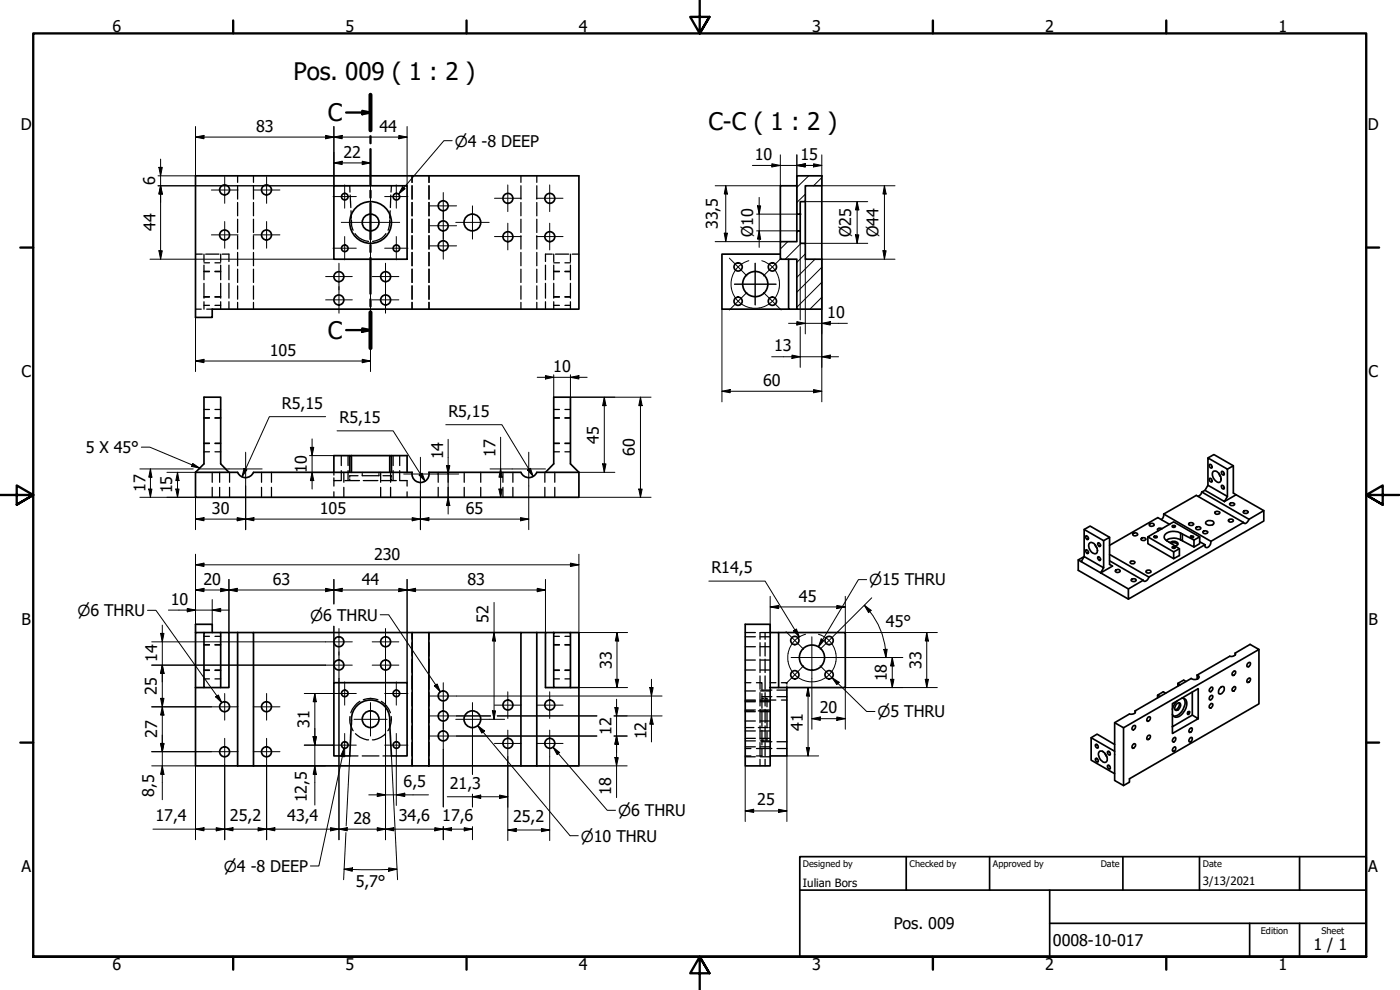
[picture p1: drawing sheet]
<svg xmlns="http://www.w3.org/2000/svg" width="420mm" height="297mm" viewBox="0 0 420 297" stroke-linecap="round" stroke-linejoin="round" font-family="sans-serif">
<!-- layer: Hatch (ISO) -->
<path d="M241.7 58.3l-2.6 2.5M242.7 52.8l-3.6 3.4M246.6 53.3l-2.4 2.4M236.4 72.5l-2.2 2.2M239.6 69.3l-.5 .4M240.2 64.2h.1M240.4 73l-4.8 4.8M241.7 76.2l-2.6 2.5M244.6 77.8l-5.5 5.4M246.6 89.2l-3.5 3.6M246.6 84.7l-7.5 7.5M246.6 80.2l-7.5 7.5" fill="none" stroke="#000" stroke-width=".3"/>
<!-- layer: Hidden (ISO) -->
<g fill="none" stroke="#000" stroke-width=".38">
<path d="M71.3 52.8v1.9M71.3 55.7v4M76.1 52.8v1.9M76.1 55.7v4M105 55.7v1.9M105.1 58.5l.2 3.8M117.3 58.5l-.1 3.8M117.5 55.7l-.2 1.9M123.6 52.8v1.9M123.6 55.7v4M123.7 52.8v1.9M123.7 55.7v4"/>
<path d="M128.7 52.8v1.9M128.7 55.7v4M156.3 52.8v1.9M156.3 55.7v4M161.1 52.8v1.9M161.1 55.7v4M58.7 76.2h2M61.2 76.2v2.3M61.2 79.6v4.3M61.2 78.9h1.7M61.7 76.2h4M64.5 78.9h1.7"/>
<path d="M66.2 76.2v2.3M66.2 79.6v4.3M66.7 76.2h2v2.3M68.7 79.6v4.3M71.3 60.8v4M71.3 65.8v4M71.3 70.7v4M71.3 75.7v4M76.1 60.8v4M76.1 65.8v4M76.1 70.7v4M76.1 75.7v4"/>
<path d="M105.3 63.2l.1 2.3M105.5 66.6v1.2l.5 1.3M105.5 66v.5M106.6 70.1a5.4 5.4 0 0 0 4 2.3M115.8 70.1a5.1 5.1 0 0 1-4 2.3M117 66.6l-.5 2.5M117 66v.5M117.1 63.2l-.1 2.3M123.6 60.8v4M123.6 65.8v4M123.6 70.7v4M123.6 75.7v4"/>
<path d="M123.7 60.8v4M123.7 65.8v4M123.7 70.7v4M123.7 75.7v4M128.7 60.8v4M128.7 65.8v4M128.7 70.7v4M128.7 75.7v4M156.3 60.8v4M156.3 65.8v4M156.3 70.7v4M156.3 75.7v4"/>
<path d="M161.1 60.8v4M161.1 65.8v4M161.1 70.7v4M161.1 75.7v4M163.7 79.6v4.3M165.7 76.2h-2v2.3M166.2 76.2v2.3M166.2 79.6v4.3M166.2 78.9h1.7M166.7 76.2h4M169.5 78.9h1.7M171.2 76.2v2.3"/>
<path d="M171.2 79.6v4.3M171.7 76.2h2M58.7 92.8h1.7M61.2 85v4.5M61.2 90.5v2.3M61.2 89.1h1.7M61.2 91.6h1.7M61.2 81.5h1.7M61.2 89h1.7M61.2 81.4h1.7M62 92.8h1.7M64.5 89.1h1.7"/>
<path d="M64.5 91.6h1.7M64.5 81.5h1.7M64.5 89h1.7M64.5 81.4h1.7M66.2 85v4.5M66.2 90.5v2.3M68.7 85v4.5M68.7 90.5v2.3M71.3 80.8v4M71.3 85.8v4M71.3 90.7v2.1M76.1 80.8v4"/>
<path d="M76.1 85.8v4M76.1 90.7v2.1M123.6 80.8v4M123.6 85.8v4M123.6 90.7v2.1M123.7 80.8v4M123.7 85.8v4M123.7 90.7v2.1M128.7 80.8v4M128.7 85.8v4M128.7 90.7v2.1M156.3 80.8v4"/>
<path d="M156.3 85.8v4M156.3 90.7v2.1M161.1 80.8v4M161.1 85.8v4M161.1 90.7v2.1M163.7 85v4.5M163.7 90.5v2.3M166.2 85v4.5M166.2 90.5v2.3M166.2 89.1h1.7M166.2 91.6h1.7M166.2 81.5h1.7"/>
<path d="M166.2 89h1.7M166.2 81.4h1.7M169.5 89.1h1.7M169.5 91.6h1.7M169.5 81.5h1.7M169.5 89h1.7M169.5 81.4h1.7M171.2 85v4.5M171.2 90.5v2.3M61.2 122.9h1.7M61.2 125.3h1.7M61.2 125.5h1.7"/>
<path d="M61.2 133h1.7M61.2 133.1h1.7M61.2 135.6h1.7M64.5 122.9h1.7M64.5 125.3h1.7M64.5 125.5h1.7M64.5 133h1.7M64.5 133.1h1.7M64.5 135.6h1.7M102.4 136.7v3M104.5 136.7v3M118 136.7v3"/>
<path d="M120 136.7v3M166.2 122.9h1.7M166.2 125.3h1.7M166.2 125.5h1.7M166.2 133h1.7M166.2 133.1h1.7M166.2 135.6h1.7M169.5 122.9h1.7M169.5 125.3h1.7M169.5 125.5h1.7M169.5 133h1.7M169.5 133.1h1.7"/>
<path d="M169.5 135.6h1.7M63.7 141.7v3M63.7 146.2v3M65.9 141.7v3M65.9 146.2v3M68.9 141.7v3M68.9 146.2v3M78.5 141.7v3M78.5 146.2v3M81.5 141.7v3M81.5 146.2v3M100.2 141.7v.8"/>
<path d="M100.2 143.4v.8M100.2 147.6v1.6M102.4 141.2v3h-2.2v1.6M103.2 141.7v3M103.2 146.2v3M103.5 144.2h4.4M104.5 141.2v3M105 143.7v.5M107.4 142.7h-2.4v.5M108.7 142.4v.3h5v-.3M108.7 141.7v.3M109 144.2h4.4"/>
<path d="M113.7 141.7v.3M114.2 141.7v3M114.2 146.2v3M114.5 144.2h4.4M114.9 142.7h2.6v.5M117.2 141.7v3M117.2 146.2v3M117.5 143.7v.5M118 141.2v3M120 141.2v3M120 144.2h2.2v1.6M122.2 147.6v1.6"/>
<path d="M131.5 141.7v3M131.5 146.2v3M134.5 141.7v3M134.5 146.2v3M139.3 141.7v3M139.3 146.2v3M144.3 141.7v3M144.3 146.2v3M150.9 141.7v3M150.9 146.2v3M153.9 141.7v3M153.9 146.2v3"/>
<path d="M163.5 141.7v3M163.5 146.2v3M166.5 141.7v3M166.5 146.2v3M61.2 190.9h1.7M61.2 193.4h1.7M61.2 193.5h1.7M64.5 190.9h1.7M64.5 193.4h1.7M64.5 193.5h1.7M123.6 189.8v2M123.6 192.8v4"/>
<path d="M123.6 197.8v4M128.8 189.8v2M128.8 192.8v4M128.8 197.8v4M166.2 190.9h1.7M166.2 193.4h1.7M166.2 193.5h1.7M169.5 190.9h1.7M169.5 193.4h1.7M169.5 193.5h1.7M223.6 189.8h3.1M223.6 194h3.1"/>
<path d="M223.6 191.1h3.1M223.6 198h3.1M228.1 189.8v2M228.1 192.8v4M228.1 197.8v4M228.2 189.8h2.9M228.2 194h2.9M228.2 191.1h2.9M228.2 198h2.9M229.6 189.8v2M229.6 192.8v4M229.6 197.8v4"/>
<path d="M61.2 201.2h1.7M61.2 203.7h1.7M61.2 201h1.7M64.5 201.2h1.7M64.5 203.7h1.7M64.5 201h1.7M105 215a5.8 5.8 0 0 0 1 4.3M108 210.4a6.6 6.6 0 0 0-2.7 3.5M109 210a5.6 5.6 0 0 1 4.4 0M114.4 210.4a6.6 6.6 0 0 1 2.8 3.5M117.4 215a6.3 6.3 0 0 1-1 4.3M123.6 202.8v4"/>
<path d="M123.6 207.8v4M123.6 212.8v4M123.6 217.8v4M128.8 202.8v4M128.8 207.8v4M128.8 212.8v4M128.8 217.8v4M166.2 201.2h1.7M166.2 203.7h1.7M166.2 201h1.7M169.5 201.2h1.7M169.5 203.7h1.7"/>
<path d="M169.5 201h1.7M223.6 201h3.1M223.6 204.8h1.8M223.6 218.3h2.7M223.6 213.5h3.1M223.6 210.6h3.1M223.6 216.3h3.1M223.6 213.3h2.7M223.6 213h3.1M223.6 210h3.1M223.6 210.3h3.1M223.6 207.3h3.1"/>
<path d="M223.6 219.3h3.1M227 204.8h1.7v2.2M227.6 218.3h2.9M227.6 213.3h2.9M228.1 202.8v4M228.1 207.8v4M228.1 212.8v4M228.1 217.8v4M228.2 201h2.9M228.2 213.5h2.9M228.2 210.6h2.9M228.2 216.3h2.9"/>
<path d="M228.2 213h2.9M228.2 210h4.7M228.2 210.3h2.9M228.2 207.3h2.9M228.2 219.3h2.9M228.7 209.5h.5M228.7 208.1v4.4M228.7 213.6v4.4M228.7 219.1v4.4M228.7 207.1h2.9M228.7 209h2.9M229.6 202.8v4"/>
<path d="M229.6 207.8v4M229.6 212.8v4M229.6 217.8v4M229.7 209.5h.5v2.6M230.2 213.3v5M230.2 219.6v2.4h-.5M230.8 218.3h.3M230.8 213.3h.3M231.1 204.8h1.8M233.2 207.1h3M233.2 209h3M234.5 204.8h1.7v.5"/>
<path d="M234.5 210h1.7M236.2 205.8v.5M105 226.8h2.4M106.7 220.1a6.1 6.1 0 0 0 3.9 1.9M108.7 226.8h5M114.9 226.8h2.6M115.7 220.1a6.1 6.1 0 0 1-3.9 1.9M123.6 222.8v4M123.6 227.8v2M128.8 222.8v4M128.8 227.8v2M223.6 226.8h1.8"/>
<path d="M223.6 224.6h1.8M223.6 221.5h3.1M223.6 222.3h3.1M223.6 227.1h3.1M223.6 224.1h3.1M227 224.6h4.6M228.1 222.8v4M228.1 227.8v2M228.2 221.5h2.9M228.2 222.3h2.9M228.2 227.1h2.9M228.2 224.1h2.9"/>
<path d="M228.7 224.6v2.2h-1.7M228.7 222h.5M228.7 222.6h2.9M229.6 222.8v4M229.6 227.8v2M233.2 224.6h3M233.2 222.6h3"/>
</g>
<!-- layer: Visible (ISO) -->
<g fill="none" stroke="#000" stroke-width=".51">
<path d="M58.7 52.8h115v40h-110v2.4h-5zM100.2 55.7h22v22.1h-22zM239.1 52.8h7.5v2.9h-4.9v4.8h-1.5v3.7h-1.1zM239.1 55.7h-4.9v16.8M246.6 55.7v22.1M234.2 72.5h4.9v-3.2h1.1v3.7h1.5v4.8h4.9v15h-7.5v-15h-4.9zM234.2 76.2h-17.5v16.6h20M236.7 77.8v15h2.4M239.1 64.2v5.1M240.2 64.2v5.1M241.7 60.5v12.5M105 136.7h-4.8v5"/>
<path d="M105.5 136.7h12v5M117 136.7v5M117.5 136.7h4.7v5M362.5 137.4l1.8-1 5.8 3.3M363 139.4a.59 .59 0 0 1 .7 .3 .59 .59 0 0 1-.2 .7l-.5-.3zM58.7 141.7l2.5-2.5v-20h5v20l2.5 2.5M58.7 141.7v7.5h115v-7.5M58.7 141.7h12.6M105 141.7v-5h.5v5M123.7 141.7a2.57 2.57 0 0 0 2.5 3.1 2.57 2.57 0 0 0 2.5-3.1h27.6a2.58 2.58 0 0 0 2.4 1.6 2.58 2.58 0 0 0 2.4-1.6h12.6M123.7 141.7h-47.6a2.57 2.57 0 0 1-2.4 1.6 2.57 2.57 0 0 1-2.4-1.6M163.7 141.7l2.5-2.5v-20h5v20l2.5 2.5"/>
<path d="M325.4 158.9l1.8-1.1 5.8 3.4M344.9 157.3a.78 .78 0 0 1 .9-.3 .78 .78 0 0 1 .5 .7 .78 .78 0 0 1-.8 .2 .78 .78 0 0 1-.6-.6zM348.7 158.7a.76 .76 0 0 0-.7-.3 .76 .76 0 0 0-.6 .6l.3 .2M349.2 154.2l-.2 1.2-.4 .5M349.2 154.2l9.8-5.6 14.2 8.2M349.2 154.2l14.2 8.2M351 157.3l-3.5-2-14.5 8.3M351.9 157.7l.8 .1a.49 .49 0 0 1-.4 .4 .49 .49 0 0 1-.5-.4zM356.8 157.1a.91 .91 0 0 1 1.5 .2 .78 .78 0 0 1-.8 .4 .78 .78 0 0 1-.7-.6zM358.9 158.3a.88 .88 0 0 1 1.5 .2 .77 .77 0 0 1-.9 .5 .77 .77 0 0 1-.6-.7zM360.7 147.6l-.3 .7-.9 .6M360.7 147.6l14.1 8.2"/>
<path d="M361.1 159.5a.89 .89 0 0 1 1.4 .3 .74 .74 0 0 1-.8 .4 .74 .74 0 0 1-.6-.7zM361.6 147.1l-.9 .5M361.9 156.6a1.54 1.54 0 0 1 2.4 .3 1.42 1.42 0 0 1-2.5-.1zM362.5 145.6l5.9 3.4-.9 1.5-5.9-3.4zM362.5 145.6v-8.2l5.9 3.4v8.2M363 143.6a.59 .59 0 0 1 .7 .3 .59 .59 0 0 1-.2 .7l-.5-.3zM364.1 141.5a1.68 1.68 0 0 1 2.2 1.6 .97 .97 0 0 1 .1 1.2 .97 .97 0 0 1-1.2 .3 2.46 2.46 0 0 1-1.1-3.1zM364.6 153.7a.97 .97 0 0 1 1.5 .2 .77 .77 0 0 1-.8 .4 .77 .77 0 0 1-.7-.6zM365.8 142l.5 1.1M366.6 141.5a.62 .62 0 0 1 .7 .3 .62 .62 0 0 1-.1 .7l-.6-.3zM366.6 145.7a.62 .62 0 0 1 .7 .3 .62 .62 0 0 1-.1 .7l-.6-.3zM368.4 140.8l1.7-1.1v8.2l.9 .5"/>
<path d="M368.9 155.9a.7 .7 0 0 1 .8-.2 .7 .7 0 0 1 .4 .7 .73 .73 0 0 1-.8 .3 .73 .73 0 0 1-.6-.7zM369.1 151.1a.91 .91 0 0 1 1.4 .2 .78 .78 0 0 1-.8 .4 .78 .78 0 0 1-.6-.6zM371 148.4l8.3 4.8-4.5 2.6M371 148.4l-3.5 2.1M373.2 156.8l-9.8 5.6M373.3 153.3a.7 .7 0 0 1 .8-.1 .7 .7 0 0 1 .4 .6 .97 .97 0 0 1-1.4-.2zM374.8 155.8a1.33 1.33 0 0 1-1.5 1.2l-.1-.2M379.3 153.2v3.1l-40.7 23.5v-3.1M323.6 168v3.1l15 8.7M324.5 168.5l-.9-.5 1.8-1v-8.1l5.8 3.3v8.2M325.4 167l5.8 3.4-.9 1.5-5.8-3.4zM325.8 160.9a.59 .59 0 0 1 .7 .3 .59 .59 0 0 1-.1 .7l-.5-.4z"/>
<path d="M325.8 165.1a.59 .59 0 0 1 .7 .3 .59 .59 0 0 1-.1 .7l-.6-.6zM327 162.9a1.87 1.87 0 0 1 2.3 2 .91 .91 0 0 1-.4 1.2 .91 .91 0 0 1-1.2-.3 2.25 2.25 0 0 1-.7-2.9zM328.6 163.4l.6 1.1M329.6 162.9a.56 .56 0 0 1 .6 .4 .56 .56 0 0 1-.3 .6l-.5-.5zM329.6 167.1a.56 .56 0 0 1 .6 .3 .56 .56 0 0 1-.3 .7l-.5-.5zM330.3 171.9l8.3 4.8 4.5-2.6M331.2 162.2l1.8-1v8.1l.9 .5-3.6 2.1M333 168.3l10.1 5.8M333 166.4l11.8 6.8M334.9 171a.7 .7 0 0 1 .8-.2 .7 .7 0 0 1 .4 .7 .75 .75 0 0 1-.8 .3 .75 .75 0 0 1-.5-.7zM339.3 168.5a.7 .7 0 0 1 .8-.2 .7 .7 0 0 1 .5 .6 .75 .75 0 0 1-.8 .3 .75 .75 0 0 1-.6-.6zM339.5 173.8a.97 .97 0 0 1 1.5 .3 .91 .91 0 0 1-1.5-.1z"/>
<path d="M340 160.1a.78 .78 0 0 1 .8-.2 .78 .78 0 0 1 .6 .6 .78 .78 0 0 1-.8 .3 .78 .78 0 0 1-.6-.7zM342.5 161.6a.79 .79 0 0 1 .8-.3 .79 .79 0 0 1 .6 .6 .79 .79 0 0 1-.8 .3 .79 .79 0 0 1-.6-.6zM344 171.3a.78 .78 0 0 1 .8-.3 .78 .78 0 0 1 .6 .7 .88 .88 0 0 1-1.5-.3zM344.5 161.1v2l7.7 4.5M344.8 173.2a1.27 1.27 0 0 1-1.6 1.1l-.1-.2M346.3 161a.48 .48 0 0 1 .6-.2 .48 .48 0 0 1 .3 .5h-.7zM351.2 162.8a1.45 1.45 0 0 1 2.3 .4l-.1 .2-.7 .4M351.4 163a1.82 1.82 0 0 1 2 .3M351.8 164.1a.48 .48 0 0 1 .5-.2 .48 .48 0 0 1 .4 .5l-.6 .1-.3-.1zM357.3 161a.48 .48 0 0 1 .5-.2 .48 .48 0 0 1 .3 .5h-.7zM358.3 162l-3.4-1.7a4.1 4.1 0 0 0-5.4 .3 1.61 1.61 0 0 0 1.3 2l3.1 2v2.1l-1.7 .9v-2M358.3 162l1.7-.9-7.8-4.5-7.7 4.5 7.7 4.5 1.7-1"/>
<path d="M358.3 162v2.1l-3.4-1.8a4.4 4.4 0 0 0-4.9-.2M360 161.1v2l-1.7 1M360 162.5l1.6 .9M361.6 163.4l-16.8 9.8M363.4 162.4a1.48 1.48 0 0 1-1.6 1.8l-.2-.8M58.7 189.8v-2.5h5v2.5M61.2 189.8h-2.5v16.5M61.2 189.8h5v16.5h-5zM66.2 189.8h2.5v16.5h-2.5M68.7 189.8h2.6M71.3 189.8h4.8v40M71.3 189.8v40"/>
<path d="M76.1 189.8h47.6M123.7 189.8h5v40h-5zM128.7 189.8h27.6M161.1 189.8h-4.8v40M161.1 189.8h2.6M161.1 189.8v40M166.2 189.8h-2.5v16.5h2.5M166.2 189.8h5v16.5h-5zM171.2 189.8h2.5v16.5h-2.5M231.1 189.8v-2.5h-7.5v42.5h7.5v-23.5M231.1 189.8h2.6v16.5h-2.6zM233.7 189.8h20v16.5h-20"/>
<path d="M370.7 195.9l4.5-2.6 2.6 1.6-40.6 23.5-2.7-1.6M370.7 195.9a1.05 1.05 0 0 1-.5 1 1.05 1.05 0 0 1-1.1 0l-9.8 5.7M370.7 195.9v.6M374.6 198.9l.3-.2a.71 .71 0 0 1 .3 1 .71 .71 0 0 1-.9 .3v-.6zM377.8 194.9v16.3l-38.8 22.5v1l-1.8 1-2.7-1.5v-17.4l4.5-2.6a1.13 1.13 0 0 0 1.7-.9M58.7 206.3v23.5h12.6M58.7 206.3h2.5M105.5 215.8v.4M105.5 215.8a5.7 5.7 0 0 1 5.7-5.8 5.7 5.7 0 0 1 5.8 5.8M117 215.8v.4M117 216.2l.5 10.6h4.7v-22h-22v22h4.8l.5-10.6M173.7 206.3v23.5h-12.6"/>
<path d="M236.2 206.3v20.5h-5.1M337.2 218.4v17.3M340 217.9l.4-.2a.7 .7 0 0 1 .4 .8 .7 .7 0 0 1-.8 .5l-.3-.3zM340.7 213.3v.6M344.5 215.3l.4-.2a.71 .71 0 0 1 .2 .9 .71 .71 0 0 1-.9 .3zM347.4 208.6l.7 .4M349.8 208l-.7-.4-1.7 1v.7M353.1 211.3a.7 .7 0 0 1 1-.3 .7 .7 0 0 1 .1 1.1 1.06 1.06 0 0 1-1.5 .9l-.1-.9zM353.4 210.2l-.7 .8-.8 1.8M353.9 210.9a1.71 1.71 0 0 1-1.2 2.1M354.2 205.5l-.7-.5v.9M354.6 209.5a1.48 1.48 0 0 1 1.5 .7 1.48 1.48 0 0 1 0 1.6 4.1 4.1 0 0 1-3.4 3.4l-.5-.3-.3-.6"/>
<path d="M355.2 209.5a3.6 3.6 0 0 1-1.2 4.7l-.7 .5-1.1 .2M355.9 204.5l-.7-.4-1.7 .9M356.6 213.6l.3-.1a.43 .43 0 0 1 .1 .6 .43 .43 0 0 1-.6 .1zM357.1 218.6l.4-.2a.72 .72 0 0 1 .2 .9 .72 .72 0 0 1-.8 .3l-.1-.3zM357.8 207.6v7M359.3 202.6a.65 .65 0 0 1 .5 .7 .65 .65 0 0 1-.8 .5l-.7 .1-.8-.3-16.8 9.7M359.3 202.6v1.2M359.6 215.6v-9l-7.7 4.5v9l7.7-4.5-1.8-1-5.9 3.4M363.1 209l.5-.4a.71 .71 0 0 1 .3 1 .71 .71 0 0 1-.9 .3zM363.4 211.1a.58 .58 0 0 1 .7 .5 .58 .58 0 0 1-.5 .7l-.3 .2a.72 .72 0 0 1-.4-.8 .72 .72 0 0 1 .5-.6zM363.4 206.2a.55 .55 0 0 1 .7 .5 .55 .55 0 0 1-.5 .6l-.2 .2a.54 .54 0 0 1-.6-.5 .54 .54 0 0 1 .5-.6zM366.1 206.5l.2-.2a.64 .64 0 0 1 .9-.2 .64 .64 0 0 1 .2 .9 1.11 1.11 0 0 1-1.7 .9z"/>
<path d="M370.1 206.2l.2-.2a.54 .54 0 0 1 .6 .5 .54 .54 0 0 1-.4 .6l-.2 .2a.55 .55 0 0 1-.6-.4 .55 .55 0 0 1 .4-.7zM370.1 201.5l.4-.2a.71 .71 0 0 1 .2 .9 .71 .71 0 0 1-.9 .4v-.7zM374.6 203.6l.3-.2a.71 .71 0 0 1 .3 1 .71 .71 0 0 1-.9 .3v-.6zM71.3 229.8h52.4M128.7 229.8h32.4M327.5 221.3l1.7-1 5.3 3.1M328.7 223.4a.58 .58 0 0 1 .8 .3 .58 .58 0 0 1-.2 .8l-.4-.4zM328.7 227.6a.58 .58 0 0 1 .8 .3 .58 .58 0 0 1-.2 .7l-.4-.3zM329.9 225.5a1.62 1.62 0 0 1 2.1 1.2 1.15 1.15 0 0 1 .4 1.3 1.15 1.15 0 0 1-1.1 .7 2.48 2.48 0 0 1-1.4-3.2zM331.5 226l.7 1.1M332.4 225.5a.61 .61 0 0 1 .7 .3 .61 .61 0 0 1-.1 .8l-.5-.4zM332.5 229.6a.67 .67 0 0 1 .6 .4 .67 .67 0 0 1-.1 .7l-.6-.6z"/>
<path d="M334.5 225.4l-7-4.1v6.8l7 4M340.2 223.2a.55 .55 0 0 1 .7 .4 .55 .55 0 0 1-.5 .7l-.2 .2a.55 .55 0 0 1-.6-.5 .55 .55 0 0 1 .4-.6zM344.5 220.8l.4-.2a.71 .71 0 0 1 .2 .9 .71 .71 0 0 1-.9 .4zM352.2 224.3l.4-.2a.72 .72 0 0 1 .2 .9 .72 .72 0 0 1-.9 .3v-.3zM352.2 221.5l.4-.3a.72 .72 0 0 1 .2 .9 .72 .72 0 0 1-.9 .4v-.4zM357.1 221.5l.4-.3a.72 .72 0 0 1 .2 .9 .72 .72 0 0 1-.8 .4l-.1-.4z"/>
<circle cx="67.4" cy="57" r="1.49"/>
<circle cx="80" cy="57" r="1.49"/>
<circle cx="103.5" cy="59" r=".98"/>
<circle cx="119" cy="59" r=".98"/>
<circle cx="152.4" cy="59.5" r="1.49"/>
<circle cx="165" cy="59.5" r="1.49"/>
<circle cx="67.4" cy="70.5" r="1.49"/>
<circle cx="80" cy="70.5" r="1.49"/>
<circle cx="103.5" cy="74.5" r=".98"/>
<circle cx="111.2" cy="66.8" r="2.51"/>
<circle cx="111.2" cy="66.8" r="6.3"/>
<circle cx="119" cy="74.5" r=".98"/>
<circle cx="133" cy="67.8" r="1.49"/>
<circle cx="133" cy="61.7" r="1.49"/>
<circle cx="133" cy="73.7" r="1.49"/>
<circle cx="141.8" cy="66.8" r="2.51"/>
<circle cx="152.4" cy="71" r="1.49"/>
<circle cx="165" cy="71" r="1.49"/>
<circle cx="101.7" cy="83" r="1.49"/>
<circle cx="101.7" cy="90" r="1.49"/>
<circle cx="115.7" cy="90" r="1.49"/>
<circle cx="115.7" cy="83" r="1.49"/>
<circle cx="221.5" cy="80.1" r="1.24"/>
<circle cx="221.5" cy="90.4" r="1.24"/>
<circle cx="226.7" cy="85.2" r="3.8"/>
<circle cx="231.8" cy="90.4" r="1.24"/>
<circle cx="231.8" cy="80.1" r="1.24"/>
<circle cx="101.7" cy="192.5" r="1.49"/>
<circle cx="101.7" cy="199.5" r="1.49"/>
<circle cx="115.7" cy="192.5" r="1.49"/>
<circle cx="115.7" cy="199.5" r="1.49"/>
<circle cx="238.5" cy="192.2" r="1.24"/>
<circle cx="243.7" cy="197.3" r="3.8"/>
<circle cx="248.8" cy="192.2" r="1.24"/>
<circle cx="67.4" cy="212" r="1.49"/>
<circle cx="80" cy="212" r="1.49"/>
<circle cx="103.5" cy="208" r=".98"/>
<circle cx="111.2" cy="215.8" r="2.51"/>
<circle cx="119" cy="208" r=".98"/>
<circle cx="133" cy="214.8" r="1.49"/>
<circle cx="133" cy="208.8" r="1.49"/>
<circle cx="141.8" cy="215.8" r="2.51"/>
<circle cx="152.4" cy="211.5" r="1.49"/>
<circle cx="165" cy="211.5" r="1.49"/>
<circle cx="238.5" cy="202.5" r="1.24"/>
<circle cx="248.8" cy="202.5" r="1.24"/>
<circle cx="67.4" cy="225.6" r="1.49"/>
<circle cx="80" cy="225.6" r="1.49"/>
<circle cx="103.5" cy="223.5" r=".98"/>
<circle cx="119" cy="223.5" r=".98"/>
<circle cx="133" cy="220.8" r="1.49"/>
<circle cx="152.4" cy="223" r="1.49"/>
<circle cx="165" cy="223" r="1.49"/>
</g>
<!-- layer: Visible Narrow (ISO) -->
<path d="M354.3 159.9v2.1M354.4 160v2M354.9 160.3v2" fill="none" stroke="#000" stroke-width=".38"/>
<!-- layer: Section Line (ISO) -->
<g fill="none" stroke="#000" stroke-width=".7">
<path d="M103.9 33.8h7.3M108.7 33.3l2.5 .5-2.5 .5zM111.2 28.4v10.7M111.2 40.9v2.1M111.2 44.8v10.6M111.2 57.2v2.1M111.2 61.1v10.7M111.2 73.5v2.1M111.2 77.4v10.7M103.9 99h7.3M108.7 98.5l2.5 .5-2.5 .6zM111.2 89.8v2.1"/>
<path d="M111.2 93.7v10.7"/>
</g>
<path d="M111.2 28.4v10.7M111.2 93.7v10.7" fill="none" stroke="#000" stroke-width="1.2"/>
<g fill="#000">
<path d="M108.7 33.3l2.5 .5-2.5 .5z" fill-rule="evenodd"/>
<path d="M108.7 98.5l2.5 .5-2.5 .6z" fill-rule="evenodd"/>
</g>
<!-- layer: Border (ISO) -->
<g fill="none" stroke="#000" stroke-width=".7">
<path d="M70 6.1v3.9M140 6.1v3.9M210 0v10l-2.9-4.9h5.8l-2.9 4.9 2.9-4.9M280 6.1v3.9M350 6.1v3.9M6.1 74.3h3.9M410 74.3h3.9M0 148.5h10l-5-2.8v5.7l5-2.9-5 2.9M420 148.5h-10l5-2.8v5.7l-5-2.9 5 2.9M6.1 222.8h3.9M410 222.8h3.9M10 287.1v-277.1h400v277.1h-400h400"/>
<path d="M70 287.1v3.8M140 287.1v3.8M212.9 292l-2.9-4.9 2.9 4.9h-5.8l2.9-4.9v9.9M280 287.1v3.8M350 287.1v3.8"/>
</g>
<!-- layer: Title (ISO) -->
<path d="M240 257h170v30.1h-170zM272 257v10.1M297 257v10.1M337 257v10.1M360 257v10.1M390 257v10.1M240 267.1h170M315 277h95M315 267.1v20M375 277v10.1M390 277v10.1" fill="none" stroke="#000" stroke-width=".51"/>
<!-- layer: Dimension (ISO) -->
<g fill="none" stroke="#000" stroke-width=".3">
<path d="M58.7 38v14.8h-11.3M100.2 38v17.7M122.2 38v17.7M47.4 55.7h19.9M47.7 50.2h1l-.5 2.6zM48.2 55.7l.5 2.5h-1zM48.2 47.7v30.1M58.7 41.1l2.5-.5v1zM58.7 41.1h63.5M67.5 55.7h12.4M80.1 55.7h23.3M97.7 40.6l2.5 .5-2.5 .5z"/>
<path d="M100.2 48.9l2.5-.5v1zM100.2 41.1l2.5-.5v1zM100.2 48.9h11M103.6 55.7h1.4M108.7 48.4l2.5 .5-2.5 .5zM111.2 45.7v12.3M119.7 40.6l2.5 .5-2.5 .5zM217.8 55.7l.5 2.5h-.9zM217.8 55.7v16.8M225.8 49.6h20.8M227.8 59.2v15M231.6 49.1l2.6 .5-2.6 .5z"/>
<path d="M234.2 46.5v9.2h-19.6M239.1 49.6l2.6-.5v1zM239.1 46.5v17.7h-12M244.2 49.1l2.4 .5-2.4 .5zM246.6 46.5v9.2h22M265.4 55.7l.5 2.5h-.9zM265.4 55.7v22.1M45 77.8h55.2M47.7 75.2h1l-.5 2.6zM111.2 75.5v36M214.6 72.5h19.6M217.4 70h.9l-.5 2.5z"/>
<path d="M227.1 69.3h12M227.3 61.8h1l-.5 2.4zM227.8 69.3l.5 2.4h-1zM240.2 73v23M241.7 73h18.7M241.7 60.5h18.7M241.7 77.8v22.4M256.7 70.5h1l-.5 2.5zM257.2 60.5l.5 2.5h-1zM257.2 60.5v12.5M265 75.2h.9l-.5 2.6zM268.6 77.8h-22v42.8"/>
<path d="M58.7 95.2v16.3M216.7 92.8v27.8M236.7 97h17.6M239.1 96.5l2.6 .5-2.6 .5zM240.2 98v12.2M246.6 97l2.6-.5v1zM58.7 108.3l2.5-.5v1zM58.7 108.3h52.5M108.7 107.8l2.5 .5-2.5 .5zM161.2 113.2h15M163.7 112.7l2.5 .5-2.5 .5zM166.2 112.4v6.8"/>
<path d="M171.2 113.2l2.5-.5v1zM171.2 112.4v6.8h24.2M181.4 119.2l.5 2.5h-1.1zM181.4 119.2v22.5M192.2 119.2l.5 2.5h-1zM192.2 119.2v30M216.7 117.4l2.4-.5v.9zM216.7 117.4h29.9M231.6 107h20.1M237.7 106.5l2.5 .5-2.5 .6zM244.2 116.9l2.4 .5-2.4 .4zM246.6 107l2.6-.5v1.1z"/>
<path d="M92.9 136.7h7.3M93.2 134.2h1l-.5 2.5zM93.7 131.7v15M97.7 125h-16.9l-8.2 18.1M101.2 129.3h16.8l9.6 15.1M133.8 127.4h16.8l9.4 15.5M134 139.7h1l-.5 2.5zM134.5 131.8v22.4M150.2 131.2v18M180.8 139.2h1.1l-.5 2.5zM42 149.2h16.7v9.7M42 140.7h16"/>
<path d="M44.6 146.7h1l-.5 2.5zM45.1 140.7l.5 2.5h-1zM45.1 140.7v8.5M50.1 141.7h8.6M52.8 146.7h.9l-.4 2.5zM53.3 141.7l.4 2.5h-.9zM53.3 141.7v7.5M58.7 155.8l2.5-.5v1zM58.7 155.8h100M59.8 140.7h8.9M71.2 155.3l2.5 .5-2.5 .5zM73.2 140.6l.9 .4-1.5 2.1z"/>
<path d="M73.7 155.8l2.5-.5v1zM73.7 145.8v13.1M93.7 141.7l.5 2.5h-1zM123.7 155.3l2.5 .5-2.5 .5zM125.8 142.5l.9-.5 .9 2.4zM126.2 155.8l2.5-.5v1zM126.2 147.3v11.6M131.3 142.2h6.4M134.5 149.2l.5 2.5h-1zM147.1 149.2h6.8M147.1 140.7h6.6M149.7 146.7h1l-.5 2.5z"/>
<path d="M150.2 140.7l.5 2.5h-1zM156.2 155.3l2.5 .5-2.5 .5zM158.3 141l.9-.5 .8 2.4zM158.7 145.8v13.1M173.7 149.2h21.7M173.7 141.7h10.8M191.7 146.7h1l-.5 2.5zM58.7 177l2.5-.5v1zM58.7 169.5l2.5-.5v1zM58.7 177h105M58.7 166.3v40M58.7 169.5h115"/>
<path d="M63.7 179.9v7.4M66.2 176.5l2.5 .5-2.5 .5zM68.7 177l2.5-.5v1zM68.7 173.8v16M97.7 176.5l2.5 .5-2.5 .5zM100.2 177l2.5-.5v1zM100.2 173.8v7.4M119.7 176.5l2.5 .5-2.5 .5zM122.2 177l2.5-.5v1zM122.2 173.8v31M161.2 176.5l2.5 .5-2.5 .5zM163.7 173.8v16"/>
<path d="M171.2 169l2.5 .5-2.5 .5zM173.7 166.3v40M212.7 174.4h16.9l10.3 16.7M231.1 178.9v10.9M253.7 178.9v10.9h27.6M261.6 179.4l-10.1 10.1M45.5 199.6h52.2M45.5 192.6h52.2M48.2 190h1l-.5 2.6zM48.7 199.6l.5 2.4h-1zM48.7 187.6v52.4M50.5 183.1h18.2"/>
<path d="M56.2 182.5l2.5 .6-2.5 .5zM63.7 183.1l2.5-.6v1.1zM100.2 187.9v4.6M100.2 192.6v6.8M100.2 199.6v5.2M148.3 189.8l.4 2.5h-.9zM148.3 180.8v35M171.2 189.8h17.1M185.2 189.8l.5 2.5h-1zM185.2 189.8v16.5M231.1 182.1l2.6-.4v.9zM231.1 182.1h22.6"/>
<path d="M238.1 189.3l.9-.6 .9 2.4zM249.9 197.3h21.1M251.1 181.7l2.6 .4-2.6 .5zM259.4 181.6l2 1.5-.7 .7zM259.4 181.6a22.5 22.5 0 0 1 6.3 13.2M265.2 194.9l1.1-.1-.4 2.5zM265.7 194.8l.2 2.5M267.8 197.3l.5 2.5h-1zM267.8 197.3v9M278.1 189.8l.5 2.5h-.9zM278.1 189.8v16.5M45.5 212.1h17.9"/>
<path d="M48.2 209.5h1l-.5 2.6zM48.7 212.1l.5 2.5h-1zM91.3 208.1h8.6M94.5 208.1l.4 2.5h-.9zM94.5 208.1v33.4M101.7 203.6v4.3M101.7 208.1v15.3M115.7 203.6v4.3M115.7 208.1v7.6M115.7 215.9v7.5M137 214.8h4.7M137 208.8h15.3"/>
<path d="M141.9 214.8h5.4M146.8 215.8h4.6M147.8 213.3h.9l-.4 2.5zM149.2 214.8h3.1M152.5 214.8h12.4M152.5 208.8h12.4M165.1 214.8h14M165.1 208.8h33.6M171.2 206.3h17.1M184.3 214.8h14.4M184.5 212.3h1l-.5 2.5zM184.7 203.8h1l-.5 2.5z"/>
<path d="M185 209.8v29.5M195 206.3h1l-.5 2.5zM195.5 214.8l.5 2.5h-1zM195.5 203.8v18.8M242.5 206.3l.5 2.5h-1zM242.5 206.3v20.5M243.6 215.6l2.6-.5v1zM243.6 215.6h10.1M243.6 203.6v15.2M251.1 215.1l2.6 .5-2.6 .5zM267.3 203.8h1l-.5 2.5zM277.7 203.8h.9l-.5 2.5z"/>
<path d="M281.3 206.3h-27.6v12.5M45.5 229.8h13.2v22.2M45.5 225.5h17.9M48.2 223.1h1l-.5 2.4zM48.7 229.8l.5 2.5h-1zM67.4 229.5v22.5M71.3 229.8h26.4M80 229.5v22.5M91.3 223.6h8.6M94 221h.9l-.4 2.6zM94.5 229.8l.4 2.5h-.9zM101.7 223.6v28.4"/>
<path d="M105 226.8l-1.1 21M110.7 238.5h17.9M113.2 238l2.5 .5-2.5 .5zM115.7 223.6v28.4M117.5 226.8l1.8 37.2M118.9 238.5l2.6-.5v1zM118.9 227.1v14.6M133 224.8v17.3M134.2 239.1h18.2M137 220.8h4.7M141.8 239.1l2.5-.5v1zM141.8 220.8v11.5"/>
<path d="M141.8 238.3v3.8M141.9 220.8h10.4M149.9 238.6l2.5 .5-2.5 .5zM152.4 227.1v25.1M152.5 220.8h12.4M156.3 229.8h31.9M165 227.1v25.1M165.1 220.8h14M184.3 220.8h3.9M184.5 227.3h1l-.5 2.5zM185 220.8l.5 2.5h-1zM223.6 229.8v16.7"/>
<path d="M242 224.3h1l-.5 2.5zM245.7 226.8h-9.5v19.7M45.9 248.8h95.9M58.7 248.8l2.5-.5v1zM64.9 248.3l2.5 .5-2.5 .5zM67.4 248.8l2.5-.5v1zM77.5 248.3l2.5 .5-2.5 .5zM80 248.8l2.5-.5v1zM99.2 248.3l2.5 .5-2.5 .5zM101.7 248.8l2.5-.5v1zM103.8 249.8l-.7 14.2M113.2 248.3l2.5 .5-2.5 .5z"/>
<path d="M115.7 248.8l2.5-.5v1zM130.5 248.3l2.5 .5-2.5 .5zM133 248.8l2.5-.5v1zM133 248v4M139.3 248.3l2.5 .5-2.5 .5zM141.8 248v4M152.4 249l2.5-.4v.9zM152.4 249h12.6M162.5 248.6l2.5 .4-2.5 .5zM223.6 243.3l2.6-.5v1zM223.6 243.3h12.6M233.7 242.8l2.5 .5-2.5 .5z"/>
<path d="M103.3 260.8l2.5-.4-.1 1zM103.3 260.8l7.9 .2 7.9-.2M116.6 260.4l2.5 .4-2.5 .6z"/>
</g>
<g fill="#000">
<path d="M47.7 50.2h1l-.5 2.6z" fill-rule="evenodd"/>
<path d="M48.2 55.7l.5 2.5h-1z" fill-rule="evenodd"/>
<path d="M48.2 55.7l.5 2.5h-1z" fill-rule="evenodd"/>
<path d="M58.7 41.1l2.5-.5v1z" fill-rule="evenodd"/>
<path d="M97.7 40.6l2.5 .5-2.5 .5z" fill-rule="evenodd"/>
<path d="M100.2 48.9l2.5-.5v1z" fill-rule="evenodd"/>
<path d="M100.2 41.1l2.5-.5v1z" fill-rule="evenodd"/>
<path d="M108.7 48.4l2.5 .5-2.5 .5z" fill-rule="evenodd"/>
<path d="M119.7 40.6l2.5 .5-2.5 .5z" fill-rule="evenodd"/>
<path d="M217.8 55.7l.5 2.5h-.9z" fill-rule="evenodd"/>
<path d="M231.6 49.1l2.6 .5-2.6 .5z" fill-rule="evenodd"/>
<path d="M239.1 49.6l2.6-.5v1z" fill-rule="evenodd"/>
<path d="M239.1 49.6l2.6-.5v1z" fill-rule="evenodd"/>
<path d="M244.2 49.1l2.4 .5-2.4 .5z" fill-rule="evenodd"/>
<path d="M265.4 55.7l.5 2.5h-.9z" fill-rule="evenodd"/>
<path d="M47.7 75.2h1l-.5 2.6z" fill-rule="evenodd"/>
<path d="M217.4 70h.9l-.5 2.5z" fill-rule="evenodd"/>
<path d="M227.3 61.8h1l-.5 2.4z" fill-rule="evenodd"/>
<path d="M227.8 69.3l.5 2.4h-1z" fill-rule="evenodd"/>
<path d="M256.7 70.5h1l-.5 2.5z" fill-rule="evenodd"/>
<path d="M257.2 60.5l.5 2.5h-1z" fill-rule="evenodd"/>
<path d="M265 75.2h.9l-.5 2.6z" fill-rule="evenodd"/>
<path d="M239.1 96.5l2.6 .5-2.6 .5z" fill-rule="evenodd"/>
<path d="M246.6 97l2.6-.5v1z" fill-rule="evenodd"/>
<path d="M58.7 108.3l2.5-.5v1z" fill-rule="evenodd"/>
<path d="M108.7 107.8l2.5 .5-2.5 .5z" fill-rule="evenodd"/>
<path d="M163.7 112.7l2.5 .5-2.5 .5z" fill-rule="evenodd"/>
<path d="M171.2 113.2l2.5-.5v1z" fill-rule="evenodd"/>
<path d="M216.7 117.4l2.4-.5v.9z" fill-rule="evenodd"/>
<path d="M237.7 106.5l2.5 .5-2.5 .6z" fill-rule="evenodd"/>
<path d="M244.2 116.9l2.4 .5-2.4 .4z" fill-rule="evenodd"/>
<path d="M246.6 107l2.6-.5v1.1z" fill-rule="evenodd"/>
<path d="M93.2 134.2h1l-.5 2.5z" fill-rule="evenodd"/>
<path d="M134 139.7h1l-.5 2.5z" fill-rule="evenodd"/>
<path d="M180.8 139.2h1.1l-.5 2.5z" fill-rule="evenodd"/>
<path d="M181.4 119.2l.5 2.5h-1.1z" fill-rule="evenodd"/>
<path d="M192.2 119.2l.5 2.5h-1z" fill-rule="evenodd"/>
<path d="M44.6 146.7h1l-.5 2.5z" fill-rule="evenodd"/>
<path d="M45.1 140.7l.5 2.5h-1z" fill-rule="evenodd"/>
<path d="M52.8 146.7h.9l-.4 2.5z" fill-rule="evenodd"/>
<path d="M53.3 141.7l.4 2.5h-.9z" fill-rule="evenodd"/>
<path d="M58.7 155.8l2.5-.5v1z" fill-rule="evenodd"/>
<path d="M71.2 155.3l2.5 .5-2.5 .5z" fill-rule="evenodd"/>
<path d="M73.2 140.6l.9 .4-1.5 2.1z" fill-rule="evenodd"/>
<path d="M73.7 155.8l2.5-.5v1z" fill-rule="evenodd"/>
<path d="M93.7 141.7l.5 2.5h-1z" fill-rule="evenodd"/>
<path d="M123.7 155.3l2.5 .5-2.5 .5z" fill-rule="evenodd"/>
<path d="M125.8 142.5l.9-.5 .9 2.4z" fill-rule="evenodd"/>
<path d="M126.2 155.8l2.5-.5v1z" fill-rule="evenodd"/>
<path d="M134.5 149.2l.5 2.5h-1z" fill-rule="evenodd"/>
<path d="M149.7 146.7h1l-.5 2.5z" fill-rule="evenodd"/>
<path d="M150.2 140.7l.5 2.5h-1z" fill-rule="evenodd"/>
<path d="M156.2 155.3l2.5 .5-2.5 .5z" fill-rule="evenodd"/>
<path d="M158.3 141l.9-.5 .8 2.4z" fill-rule="evenodd"/>
<path d="M191.7 146.7h1l-.5 2.5z" fill-rule="evenodd"/>
<path d="M58.7 177l2.5-.5v1z" fill-rule="evenodd"/>
<path d="M58.7 169.5l2.5-.5v1z" fill-rule="evenodd"/>
<path d="M66.2 176.5l2.5 .5-2.5 .5z" fill-rule="evenodd"/>
<path d="M68.7 177l2.5-.5v1z" fill-rule="evenodd"/>
<path d="M97.7 176.5l2.5 .5-2.5 .5z" fill-rule="evenodd"/>
<path d="M100.2 177l2.5-.5v1z" fill-rule="evenodd"/>
<path d="M119.7 176.5l2.5 .5-2.5 .5z" fill-rule="evenodd"/>
<path d="M122.2 177l2.5-.5v1z" fill-rule="evenodd"/>
<path d="M161.2 176.5l2.5 .5-2.5 .5z" fill-rule="evenodd"/>
<path d="M171.2 169l2.5 .5-2.5 .5z" fill-rule="evenodd"/>
<path d="M48.2 190h1l-.5 2.6z" fill-rule="evenodd"/>
<path d="M56.2 182.5l2.5 .6-2.5 .5z" fill-rule="evenodd"/>
<path d="M63.7 183.1l2.5-.6v1.1z" fill-rule="evenodd"/>
<path d="M148.3 189.8l.4 2.5h-.9z" fill-rule="evenodd"/>
<path d="M185.2 189.8l.5 2.5h-1z" fill-rule="evenodd"/>
<path d="M231.1 182.1l2.6-.4v.9z" fill-rule="evenodd"/>
<path d="M238.1 189.3l.9-.6 .9 2.4z" fill-rule="evenodd"/>
<path d="M251.1 181.7l2.6 .4-2.6 .5z" fill-rule="evenodd"/>
<path d="M259.4 181.6l2 1.5-.7 .7z" fill-rule="evenodd"/>
<path d="M265.2 194.9l1.1-.1-.4 2.5z" fill-rule="evenodd"/>
<path d="M267.8 197.3l.5 2.5h-1z" fill-rule="evenodd"/>
<path d="M278.1 189.8l.5 2.5h-.9z" fill-rule="evenodd"/>
<path d="M48.2 209.5h1l-.5 2.6z" fill-rule="evenodd"/>
<path d="M48.7 212.1l.5 2.5h-1z" fill-rule="evenodd"/>
<path d="M48.7 199.6l.5 2.4h-1z" fill-rule="evenodd"/>
<path d="M48.7 199.6l.5 2.4h-1z" fill-rule="evenodd"/>
<path d="M94.5 208.1l.4 2.5h-.9z" fill-rule="evenodd"/>
<path d="M147.8 213.3h.9l-.4 2.5z" fill-rule="evenodd"/>
<path d="M184.5 212.3h1l-.5 2.5z" fill-rule="evenodd"/>
<path d="M184.7 203.8h1l-.5 2.5z" fill-rule="evenodd"/>
<path d="M195 206.3h1l-.5 2.5z" fill-rule="evenodd"/>
<path d="M195.5 214.8l.5 2.5h-1z" fill-rule="evenodd"/>
<path d="M242.5 206.3l.5 2.5h-1z" fill-rule="evenodd"/>
<path d="M243.6 215.6l2.6-.5v1z" fill-rule="evenodd"/>
<path d="M251.1 215.1l2.6 .5-2.6 .5z" fill-rule="evenodd"/>
<path d="M267.3 203.8h1l-.5 2.5z" fill-rule="evenodd"/>
<path d="M277.7 203.8h.9l-.5 2.5z" fill-rule="evenodd"/>
<path d="M48.2 223.1h1l-.5 2.4z" fill-rule="evenodd"/>
<path d="M48.2 223.1h1l-.5 2.4z" fill-rule="evenodd"/>
<path d="M48.7 229.8l.5 2.5h-1z" fill-rule="evenodd"/>
<path d="M94 221h.9l-.4 2.6z" fill-rule="evenodd"/>
<path d="M94 221h.9l-.4 2.6z" fill-rule="evenodd"/>
<path d="M94.5 229.8l.4 2.5h-.9z" fill-rule="evenodd"/>
<path d="M113.2 238l2.5 .5-2.5 .5z" fill-rule="evenodd"/>
<path d="M118.9 238.5l2.6-.5v1z" fill-rule="evenodd"/>
<path d="M141.8 239.1l2.5-.5v1z" fill-rule="evenodd"/>
<path d="M149.9 238.6l2.5 .5-2.5 .5z" fill-rule="evenodd"/>
<path d="M184.5 227.3h1l-.5 2.5z" fill-rule="evenodd"/>
<path d="M185 220.8l.5 2.5h-1z" fill-rule="evenodd"/>
<path d="M185 220.8l.5 2.5h-1z" fill-rule="evenodd"/>
<path d="M242 224.3h1l-.5 2.5z" fill-rule="evenodd"/>
<path d="M58.7 248.8l2.5-.5v1z" fill-rule="evenodd"/>
<path d="M64.9 248.3l2.5 .5-2.5 .5z" fill-rule="evenodd"/>
<path d="M67.4 248.8l2.5-.5v1z" fill-rule="evenodd"/>
<path d="M77.5 248.3l2.5 .5-2.5 .5z" fill-rule="evenodd"/>
<path d="M80 248.8l2.5-.5v1z" fill-rule="evenodd"/>
<path d="M99.2 248.3l2.5 .5-2.5 .5z" fill-rule="evenodd"/>
<path d="M101.7 248.8l2.5-.5v1z" fill-rule="evenodd"/>
<path d="M113.2 248.3l2.5 .5-2.5 .5z" fill-rule="evenodd"/>
<path d="M115.7 248.8l2.5-.5v1z" fill-rule="evenodd"/>
<path d="M130.5 248.3l2.5 .5-2.5 .5z" fill-rule="evenodd"/>
<path d="M133 248.8l2.5-.5v1z" fill-rule="evenodd"/>
<path d="M139.3 248.3l2.5 .5-2.5 .5z" fill-rule="evenodd"/>
<path d="M152.4 249l2.5-.4v.9z" fill-rule="evenodd"/>
<path d="M162.5 248.6l2.5 .4-2.5 .5z" fill-rule="evenodd"/>
<path d="M223.6 243.3l2.6-.5v1z" fill-rule="evenodd"/>
<path d="M233.7 242.8l2.5 .5-2.5 .5z" fill-rule="evenodd"/>
<path d="M103.3 260.8l2.5-.4-.1 1z" fill-rule="evenodd"/>
<path d="M116.6 260.4l2.5 .4-2.5 .6z" fill-rule="evenodd"/>
</g>
<!-- layer: Center Mark (ISO) -->
<g fill="none" stroke="#000" stroke-width=".3">
<path d="M63.4 57h8M67.4 53v8M76 57h8M80 53v8M99.9 59h7M103.4 55.5v7M111.2 58v17.5M115.4 59h7M118.9 55.5v7M133 57.8v8M148.4 59.5h8M152.4 55.5v8"/>
<path d="M161 59.5h8M165 55.5v8M63.4 70.5h8M67.4 66.5v8M76 70.5h8M80 66.5v8M99.9 74.5h7M101.7 79v8M102.4 66.7h17.6M103.4 71v7M115.4 74.5h7M115.7 79v8"/>
<path d="M118.9 71v7M129 61.8h8M129 67.7h8M129 73.8h8M133 63.7v8M133 69.8v8M136.8 66.7h10M141.8 61.8v9.9M148.4 71h8M152.4 67v8M161 71h8M165 67v8"/>
<path d="M218.9 77.5l5.3 5.3M226.6 79v12.5M234.4 77.5l-5.3 5.3M97.7 83h8M97.7 90h8M101.7 86v8M111.7 90h8M111.7 83h8M115.7 86v8M220.4 85.3h12.5M224.2 87.7l-5.3 5.3M229.1 87.7l5.3 5.3"/>
<path d="M73.7 135.7v10.1M126.2 137.2v10.1M158.7 135.7v10.1M68.7 140.7h10M121.2 142.2h10.1M153.7 140.7h10M97.7 192.6h8M97.7 199.6h8M101.7 188.6v8M101.7 195.6v8M111.7 199.6h8M111.7 192.6h8"/>
<path d="M115.7 195.6v8M115.7 188.6v8M235.9 189.5l5.3 5.3M237.4 197.3h12.5M241.2 199.8l-5.3 5.3M243.6 191.1v12.5M246.1 199.8l5.4 5.3M251.5 189.5l-5.4 5.3M63.4 212.1h8M67.4 208.1v8M76 212.1h8M80 208.1v8"/>
<path d="M99.9 208.1h7M103.4 204.6v7M106.2 215.8h10M111.2 210.8v10M115.4 208.1h7M118.9 204.6v7M129 208.8h8M129 214.8h8M133 204.8v8M133 210.8v8M133 216.8v8M136.8 215.8h10"/>
<path d="M141.8 210.8v10M148.4 211.6h8M152.4 207.6v8M152.4 219.1v8M161 211.6h8M165 219.1v8M165 207.6v8M63.4 225.5h8M67.4 221.5v8M76 225.5h8M80 221.5v8M99.9 223.6h7"/>
<path d="M103.4 220.1v7M115.4 223.6h7M118.9 220.1v7M129 220.8h8M148.4 223.1h8M161 223.1h8"/>
</g>
<!-- layer: Symbol (ISO) -->
<g fill="none" stroke="#000" stroke-width=".3">
<path d="M120.8 56l.8 .6-2 1.6zM135.7 42.2h-2.5l-13.6 16M42.4 134.2h2.6l14.9 6.2M57.8 139.1l2.1 1.3-2.4-.5zM260.1 173.9h-2.5l-12 20.2M44.3 183.1h2.5l19.7 27.7M114.1 184.5h2.5l15.5 23.1M246.4 191.7l.9 .5-1.7 1.9zM64.7 209.1l.8-.6 1 2.3zM130.4 205.8l.8-.6 .9 2.4zM143.4 217.7l2 1.6-.8 .6zM143.4 217.7l20.6 24.6"/>
<path d="M249.7 203.3l2.1 1.4-.7 .7zM249.7 203.3l10.4 10.2h2.5M103.3 224.5l-.1 2.6-1-.2zM103.3 224.5l-7.6 35.3h-2.5M166 224.2l2 1.6-.8 .6zM166 224.2l16.2 18.9h2.5M164.1 242.5l7 8.2h2.4"/>
</g>
<g fill="#000">
<path d="M120.8 56l.8 .6-2 1.6z" fill-rule="evenodd"/>
<path d="M57.8 139.1l2.1 1.3-2.4-.5z" fill-rule="evenodd"/>
<path d="M246.4 191.7l.9 .5-1.7 1.9z" fill-rule="evenodd"/>
<path d="M64.7 209.1l.8-.6 1 2.3z" fill-rule="evenodd"/>
<path d="M130.4 205.8l.8-.6 .9 2.4z" fill-rule="evenodd"/>
<path d="M143.4 217.7l2 1.6-.8 .6z" fill-rule="evenodd"/>
<path d="M249.7 203.3l2.1 1.4-.7 .7z" fill-rule="evenodd"/>
<path d="M103.3 224.5l-.1 2.6-1-.2z" fill-rule="evenodd"/>
<path d="M166 224.2l2 1.6-.8 .6z" fill-rule="evenodd"/>
</g>
<!-- layer: Centerline (ISO) -->
<path d="M224.7 78.2l-1.7 .7-1.5 1.2M228.6 78.2a7.3 7.3 0 0 1 4.6 10.1 7.3 7.3 0 0 1-10.7 2.9 7.3 7.3 0 0 1-1-11.1M241.8 190.3a7.3 7.3 0 0 0-4.1 11.2 7.3 7.3 0 0 0 11.9 0 7.3 7.3 0 0 0-4-11.2" fill="none" stroke="#000" stroke-width=".3"/>
<g font-size="7.2">
<text x="88.1" y="24">Pos. 009 ( 1 : 2 )</text>
<text x="98.4" y="36.4">C</text>
<text x="212.7" y="38.9">C-C ( 1 : 2 )</text>
<text x="98.4" y="101.7">C</text>
</g>
<g font-size="4.8">
<text x="33.7" y="9.6">6</text>
<text x="103.7" y="9.6">5</text>
<text x="173.7" y="9.6">4</text>
<text x="243.7" y="9.6">3</text>
<text x="313.7" y="9.6">2</text>
<text x="383.7" y="9.6">1</text>
<text x="6.2" y="38.9">D</text>
<text x="76.8" y="39.5">83</text>
<text x="113.9" y="39.6">44</text>
<text x="410.5" y="38.9">D</text>
<text x="103.1" y="47.4">22</text>
<text x="226.6" y="48">10</text>
<text x="240.3" y="48">15</text>
<text x="46.6" y="55.5" transform="rotate(-90 46.6 55.5)">6</text>
<text x="46.7" y="69.4" transform="rotate(-90 46.7 69.4)">44</text>
<text x="215.5" y="68.8" transform="rotate(-90 215.5 68.8)">33,5</text>
<text x="226" y="71" transform="rotate(-90 226 71)">Ø10</text>
<text x="255.5" y="71" transform="rotate(-90 255.5 71)">Ø25</text>
<text x="263.7" y="71" transform="rotate(-90 263.7 71)">Ø44</text>
<text x="248.3" y="95.4">10</text>
<text x="81" y="106.7">105</text>
<text x="232.3" y="105.5">13</text>
<text x="6.4" y="113.1">C</text>
<text x="166.1" y="111.6">10</text>
<text x="410.7" y="113.1">C</text>
<text x="229" y="115.7">60</text>
<text x="84.6" y="122.6">R5,15</text>
<text x="134.6" y="125">R5,15</text>
<text x="101.9" y="126.9">R5,15</text>
<text x="25.7" y="135.9">5 X 45°</text>
<text x="133" y="137.8" transform="rotate(-90 133 137.8)">14</text>
<text x="148.7" y="137.1" transform="rotate(-90 148.7 137.1)">17</text>
<text x="179.7" y="133.1" transform="rotate(-90 179.7 133.1)">45</text>
<text x="190.6" y="136.8" transform="rotate(-90 190.6 136.8)">60</text>
<text x="92.1" y="141.8" transform="rotate(-90 92.1 141.8)">10</text>
<text x="43.6" y="147.6" transform="rotate(-90 43.6 147.6)">17</text>
<text x="51.6" y="148.1" transform="rotate(-90 51.6 148.1)">15</text>
<text x="63.6" y="154.2">30</text>
<text x="96" y="154.2">105</text>
<text x="139.8" y="154.2">65</text>
<text x="112.3" y="167.9">230</text>
<text x="213.5" y="172">R14,5</text>
<text x="61.1" y="175.4">20</text>
<text x="81.9" y="175.4">63</text>
<text x="108.6" y="175.5">44</text>
<text x="140.3" y="175.4">83</text>
<text x="51.3" y="181.5">10</text>
<text x="239.8" y="180.5">45</text>
<text x="6.4" y="187.4">B</text>
<text x="146.6" y="186.8" transform="rotate(-90 146.6 186.8)">52</text>
<text x="265.9" y="188.3">45°</text>
<text x="410.7" y="187.4">B</text>
<text x="47.2" y="198.7" transform="rotate(-90 47.2 198.7)">14</text>
<text x="183.6" y="200.7" transform="rotate(-90 183.6 200.7)">33</text>
<text x="276.5" y="200.7" transform="rotate(-90 276.5 200.7)">33</text>
<text x="47.1" y="208.5" transform="rotate(-90 47.1 208.5)">25</text>
<text x="266.2" y="204.5" transform="rotate(-90 266.2 204.5)">18</text>
<text x="246.1" y="214">20</text>
<text x="47.2" y="221.4" transform="rotate(-90 47.2 221.4)">27</text>
<text x="92.8" y="218.4" transform="rotate(-90 92.8 218.4)">31</text>
<text x="183.5" y="220.5" transform="rotate(-90 183.5 220.5)">12</text>
<text x="194" y="221.9" transform="rotate(-90 194 221.9)">12</text>
<text x="241" y="219.2" transform="rotate(-90 241 219.2)">41</text>
<text x="46.3" y="239.2" transform="rotate(-90 46.3 239.2)">8,5</text>
<text x="121.1" y="236.1">6,5</text>
<text x="135" y="236.7">21,3</text>
<text x="183.4" y="238.6" transform="rotate(-90 183.4 238.6)">18</text>
<text x="92.1" y="240.8" transform="rotate(-90 92.1 240.8)">12,5</text>
<text x="227.3" y="241.7">25</text>
<text x="46.7" y="246.4">17,4</text>
<text x="69" y="246.4">25,2</text>
<text x="86.2" y="246.4">43,4</text>
<text x="106.1" y="247.2">28</text>
<text x="119.7" y="246.4">34,6</text>
<text x="132.7" y="246.4">17,6</text>
<text x="154.1" y="246.7">25,2</text>
<text x="6.4" y="261.7">A</text>
<text x="410.7" y="261.7">A</text>
<text x="106.7" y="266.1">5,7°</text>
<text x="268.2" y="278.8">Pos. 009</text>
<text x="316" y="283.8">0008-10-017</text>
<text x="394.2" y="285">1 / 1</text>
<text x="33.7" y="290.9">6</text>
<text x="103.7" y="290.9">5</text>
<text x="173.7" y="290.9">4</text>
<text x="243.7" y="290.9">3</text>
<text x="313.7" y="290.9">2</text>
<text x="383.7" y="290.9">1</text>
</g>
<g font-size="4.6">
<text x="136.5" y="44">⌀4 -8 DEEP</text>
<text x="260.9" y="175.6">⌀15 THRU</text>
<text x="23.2" y="184.9">⌀6 THRU</text>
<text x="93.1" y="186.2">⌀6 THRU</text>
<text x="263.3" y="215.3">⌀5 THRU</text>
<text x="185.5" y="244.9">⌀6 THRU</text>
<text x="174.3" y="252.5">⌀10 THRU</text>
<text x="67.2" y="261.5">⌀4 -8 DEEP</text>
</g>
<g font-size="3.4">
<text x="241" y="266">Iulian Bors</text>
<text x="361" y="265.5">3/13/2021</text>
</g>
<g font-size="2.7">
<text x="241" y="260.1">Designed by</text>
<text x="273" y="260.1">Checked by</text>
<text x="298" y="260.1">Approved by</text>
<text x="330.3" y="260">Date</text>
<text x="361" y="260">Date</text>
<text x="378.4" y="280.1">Edition</text>
<text x="396.6" y="280.1">Sheet</text>
</g>
</svg>
